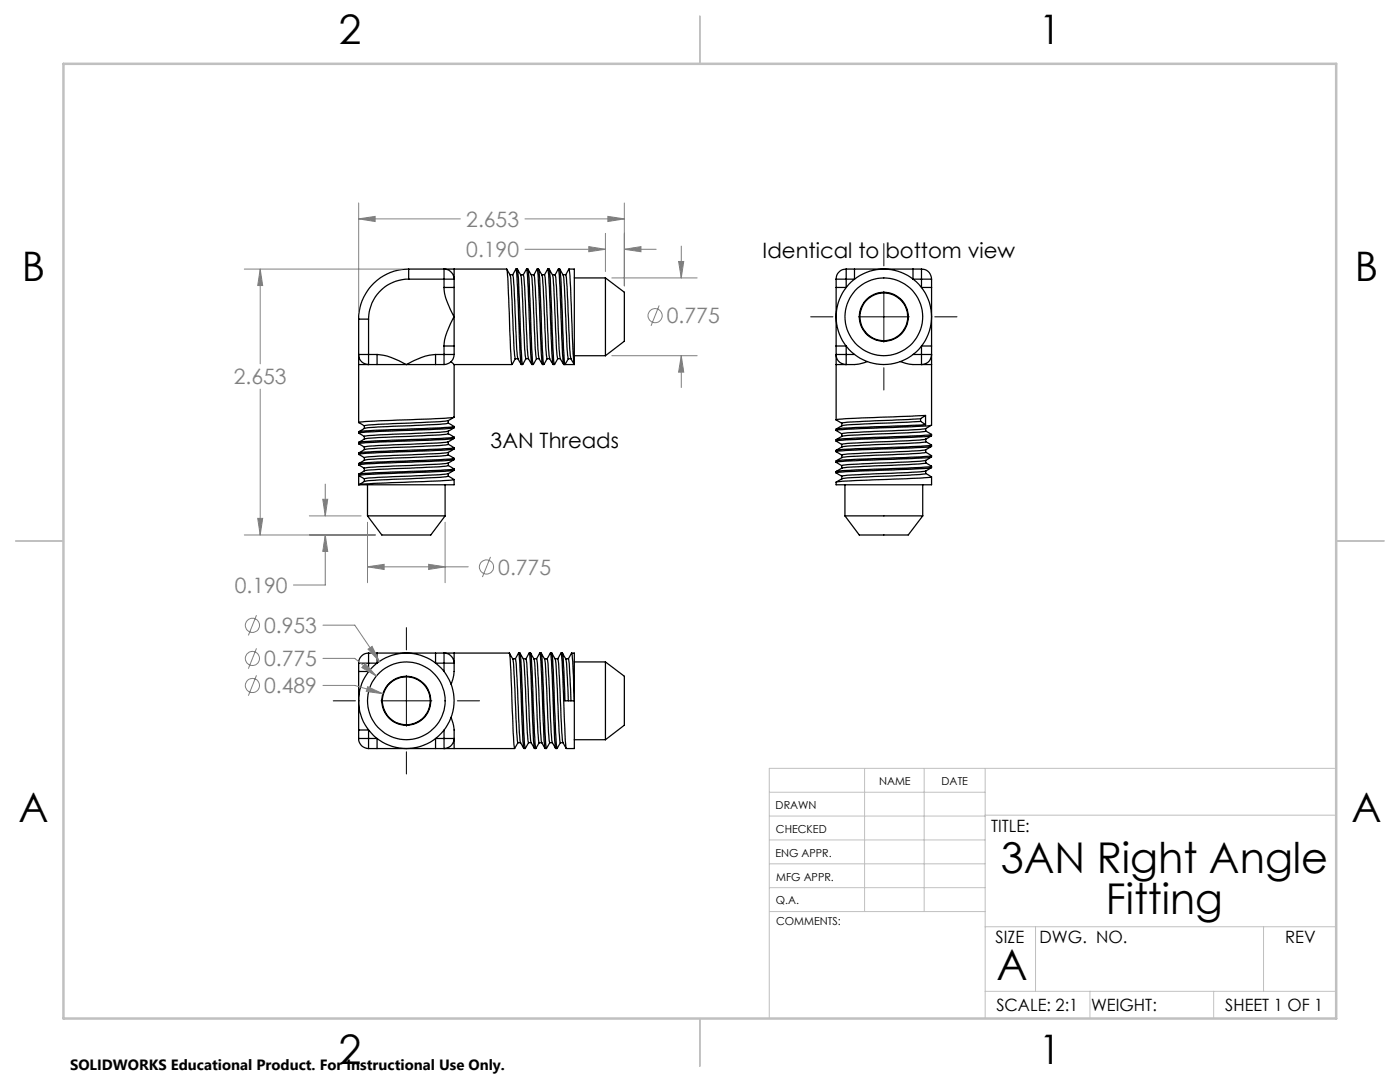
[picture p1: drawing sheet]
<svg xmlns="http://www.w3.org/2000/svg" width="279mm" height="216mm" viewBox="0 0 279 216" stroke-linecap="round" stroke-linejoin="round" font-family="sans-serif">
<g fill="none" stroke="#000" stroke-width=".25">
<path d="M81.6 53.7a10 10 0 0 0-10 10M81.6 53.7v2M81.6 55.7a8 8 0 0 0-8 8M81.6 53.7h7M81.6 55.7h7M88.6 55.7h2M88.6 57.4h2M88.6 57.4a11.9 11.9 0 0 0 2 5.8M88.6 53.7a2.02 2.02 0 0 1 2 2M88.6 53.7v2M88.6 53.7h2M88.6 55.7v1.7"/>
<path d="M90.6 53.7h10.5l.3 1.9 .5 14 .3 3.1 .6-1.1M90.6 57.4v5.8M90.6 53.7v2M90.6 55.7v1.7M101.1 53.7l.7 1.2 .1 .5 .7 14.2 .2 2M101.8 54.8h.5M102.3 54.9l.3 2.3 .5 12.4 .2 1.9M102.9 53.7l-.6 1.2M103.3 53.7l.6 1.2 .1 .5 .7 14.2 .3 2M103.9 54.8h.5M104.4 54.9l.3 2.3 .5 12.4 .2 1.9M105.1 53.7l-.7 1.2"/>
<path d="M105.1 53.7h.3l.2 1.9 .5 14 .3 3.1 .7-1.1M105.1 53.7l.3 3.7 .5 13.1 .1 1.9 .2 .3h.2M105.4 53.7l.6 1.2M106 54.8h.5M106 54.9l.3 2.3 .5 12.4 .3 2M106.5 54.9l.3 2.3 .6 12.4 .2 1.9M107.2 53.7l-.7 1.2M107.5 53.7l.2 1.9 .5 14 .3 3.1 .7-1.1M107.5 53.7h-.3l.3 3.7 .5 13.1 .2 1.9 .1 .3h.2M107.5 53.7l.7 1.2 .1 .5 .6 14.2 .3 2M108.1 54.8h.6M108.7 54.9l.2 2.3 .6 12.4 .2 1.9"/>
<path d="M109.3 53.7l-.6 1.2M109.3 53.7h.3l.2 1.9 .5 14 .3 3.1 .7-1.1M109.3 53.7l.3 3.7 .5 13.1 .2 1.9 .1 .3h.2M109.6 53.7l.7 1.2M110.2 54.8h.6M110.3 54.9l.2 2.3 .6 12.4 .2 2M110.8 54.9l.3 2.3 .5 12.4 .2 1.9M111.4 53.7l-.6 1.2M111.7 53.7l.2 1.9 .6 14 .2 3.1 .7-1.1M111.7 53.7h-.3l.4 3.7 .6 15 .1 .3h2.1M111.7 53.7l.7 1.2 .1 .5 .7 14.2 .2 2M112.4 54.8h.5"/>
<path d="M112.9 54.9l.3 2.3 .5 12.4 .2 1.9M113.5 53.7l-.6 1.2M113.6 53.7h1v19l-.2-2.2-.5-13.1zM114.6 55.5h6.2M120.8 55.5l3.8 2.8v9.8l-3.8 2.9M120.8 55.5v15.5M166.9 57.4v11.6M166.9 55.7h2M166.9 55.7v1.7M168.9 55.7v1.7h-2M168.9 53.7v2M168.9 53.7a1.97 1.97 0 0 0-2 2"/>
<path d="M168.9 53.7h1.6M170.5 53.7h11.7M170.5 53.7v2h-1.6M182.2 53.7v2h1.7M182.2 53.7h1.7M183.9 55.7v1.7h2M183.9 53.7v2M183.9 53.7a1.97 1.97 0 0 1 2 2M183.9 55.7h2M185.9 57.4v11.6M185.9 55.7v1.7M71.6 72.7h2"/>
<path d="M71.6 70.7h2M71.6 70.7a1.97 1.97 0 0 0 2 2M71.6 63.7h2M71.6 70.7v2M71.6 63.7v7M71.6 72.7v11.6M73.6 70.7v2M73.6 72.7h1.6M73.6 70.7h1.6M73.6 63.7v7M75.2 72.7h5.9M75.2 70.7v2"/>
<path d="M75.2 70.7l.4 .1a14 14 0 0 1 5.5 1.9M81.1 72.7h5.8M86.9 70.7v2M86.9 70.7l-.3 .1a11.8 11.8 0 0 0-5.5 1.9M86.9 72.7h1.7M86.9 70.7h1.7M88.6 70.7h2M88.6 69h2M88.6 70.7v2M88.6 69v1.7M90 72.1l.6 .6M90.6 63.2v5.8"/>
<path d="M90.6 70.7a2.03 2.03 0 0 1-2 2M90.6 63.2a12.2 12.2 0 0 0-2 5.8M90.6 69v1.7M90.6 72.7v10.6M90.6 72.7h11.6M102.8 71.6h.6M103.3 71.5l.7 1.2M105 71.6l-.7 1.1-.3-3.1-.5-14-.2-1.9h-.3l.3 3.7 .5 13.1 .1 1.9 .1 .3h.3M105 71.6h.5M105.4 71.5l.7 1.2M107.1 71.6h.5M107.6 71.5l.6 1.2"/>
<path d="M109.2 71.6h.5M109.7 71.5l.6 1.2M111.3 71.6h.5M111.8 71.5l.7 1.2M113.4 71.6h.5M113.9 71.5l.7 1.2M114.6 71h6.2M166.9 69h2v1.7M166.9 72.7h2M166.9 70.7a1.97 1.97 0 0 0 2 2M166.9 70.7h2M166.9 70.7v2"/>
<path d="M166.9 69v1.7M166.9 72.7v11.1M168.9 70.7v2M168.9 70.7h1.6M173.1 72.1l-1.7 .5-2.5 .1M179.7 72.1a8.6 8.6 0 0 0 4.2 .6M182.2 70.7h1.7M183.9 72.7h2M183.9 70.7h2M183.9 70.7v2M185.9 69h-2v1.7M185.9 70.7a1.97 1.97 0 0 1-2 2"/>
<path d="M185.9 70.7v2M185.9 69v1.7M185.9 72.7v12.1M72.7 84.9v.6M72.7 95.5v.6M73.3 96.7v6.2M88.8 96.7v6.2M89.4 92.4l-1.6 .2-14.4 .7-.7 .1v.5M89.4 90.3l-1.6 .2-14.4 .7-.7 .1v.5M89.4 88.2l-1.6 .2-14.4 .6-.7 .2v.5M89.4 86l-1.6 .3-14.4 .6-.7 .2v.5M89.4 94.5l-1.6 .2-12.3 .5-2.8 .3"/>
<path d="M89.4 83.9l-1.6 .2-12.3 .6-2.8 .2M89.5 92.9l1.1 .7M89.5 90.8l1.1 .6M89.5 88.7l1.1 .6M89.5 86.5l1.1 .7M89.5 84.4l1.1 .7M89.5 92.9l-1.7 .2-13.8 .7a3.5 3.5 0 0 0-2.4 .8M89.5 90.8l-1.7 .2-13.8 .7a3.5 3.5 0 0 0-2.4 .8M89.5 88.7l-1.7 .2-13.8 .6a3.5 3.5 0 0 0-2.4 .8M89.5 86.5l-1.7 .3-13.8 .6a3.5 3.5 0 0 0-2.4 .8M89.5 84.4l-1.7 .3-13.8 .6a3.5 3.5 0 0 0-2.4 .8M89.5 95l-1.7 .2-13.8 .7a3.5 3.5 0 0 0-2.4 .8"/>
<path d="M89.5 95l1.1 .7M90.6 91.7l-1.1 .7v.5M90.6 89.6l-1.1 .7v.5M90.6 87.5l-1.1 .7v.5M90.6 85.4l-1.1 .6v.5M90.6 83.3l-1.1 .6v.5M90.6 89.6l-1.9 .2-15.7 .7-1.4 .2 1.1 .6M90.6 87.5l-1.9 .2-15.7 .6-1.4 .2 1.1 .7M90.6 85.4l-1.9 .2-15.7 .6-1.4 .2 1.1 .7M90.6 83.3l-1.9 .2-15.7 .6-1.4 .2 1.1 .7M90.6 91.7l-1.9 .2-15.7 .7-1.4 .2 1.1 .7M90.6 93.8l-1.1 .7v.5"/>
<path d="M90.6 95.7l-2.7 .3-13.2 .4-3.1 .3M90.6 93.6l-2.7 .2-13.2 .5-3.1 .3v2.1M90.6 91.4l-2.7 .3-15.5 .7-.8 .1v.3M90.6 89.3l-2.7 .3-15.5 .6-.8 .2v.3M90.6 87.2l-2.7 .3-15.5 .6-.8 .2v.2M90.6 85.1l-2.7 .3-15.5 .6-.8 .1v.3M90.6 93.8l-1.9 .3-15.7 .6-1.4 .2 1.1 .6M90.6 95.7v1h-19M90.6 85.1v.3M90.6 87.2v.3M90.6 89.3v.3M90.6 91.4v.3"/>
<path d="M90.6 93.6v.2M166.9 92.3l1.1 .6v.5M166.9 90.1l1.1 .7M166.9 88l1.1 .7M166.9 85.9l1.1 .7M166.9 83.8l1.1 .7M166.9 94.4l1.1 .6M168 90.8v.5M168 88.7v.5M168 86.5v.6M168 84.4v.5M168 95v.5"/>
<path d="M168.6 96.7v6.2M183.7 84.1l-14.6 .7-1.1 .1-1.1 .7v.3M183.7 83.5l-14.6 .7-1.1 .2M183.7 84.1l1 .6M183.7 83.5v.6M184.1 96.7v6.2M184.7 84.7l-14 .6-3.8 .3M184.7 82.9l-2.8 .1a175.9 175.9 0 0 0-15 .8M184.7 94l-3.5 .3-12.1 .5-1.1 .2M184.7 91.9l-3.5 .3-12.1 .5-1.1 .2M184.7 89.7l-3.5 .4-12.1 .5-1.1 .2M184.7 87.6l-3.5 .3-12.1 .6-1.1 .2"/>
<path d="M184.7 85.5l-3.5 .3-12.1 .6-1.1 .1M184.7 82.9l-1 .6M184.7 82.9v1.8M184.7 92.4l1.2 .6M184.7 90.2l1.2 .7M184.7 88.1l1.2 .7M184.7 86l1.2 .7M184.7 92.4l-3.5 .3-12.1 .5-1.1 .2-1.1 .7v.3M184.7 90.2l-3.5 .4-12.1 .5-1.1 .2-1.1 .7v.3M184.7 88.1l-3.5 .4-12.1 .5-1.1 .2-1.1 .7v.2M184.7 86l-3.5 .4-12.1 .5-1.1 .2-1.1 .6v.3M184.7 94.5l-1.1 .2-15.4 .8-1.3 .7v.5h19v-1.6"/>
<path d="M184.7 94.5l1.2 .6M185.9 91.2l-1.2 .7v.5M185.9 89.1l-1.2 .6v.5M185.9 87l-1.2 .6v.5M185.9 84.8l-1.2 .7v.5M185.9 93.3l-1.2 .7v.5M185.9 95.1a189.7 189.7 0 0 1-15.2 .8l-3.8 .3M185.9 93a189.7 189.7 0 0 1-15.2 .8l-3.8 .3M185.9 90.9a189.7 189.7 0 0 1-15.2 .8l-3.8 .3M185.9 88.8a189.7 189.7 0 0 1-15.2 .7l-3.8 .4M185.9 86.7a189.7 189.7 0 0 1-15.2 .7l-3.8 .3M185.9 93.3l-4 .3a175.9 175.9 0 0 0-15 .8"/>
<path d="M185.9 91.2l-4 .3a175.9 175.9 0 0 0-15 .8M185.9 89.1l-4 .3a175.9 175.9 0 0 0-15 .7M185.9 87l-4 .3a175.9 175.9 0 0 0-15 .7M185.9 84.8l-4 .4a175.9 175.9 0 0 0-15 .7M185.9 86.7v.3M185.9 88.8v.3M185.9 90.9v.3M185.9 93v.3M73.3 102.9l2.9 3.9h9.8l2.8-3.9M73.3 102.9h15.5M168.6 102.9l2.9 3.9h9.8l2.8-3.9M168.6 102.9h15.5"/>
<path d="M71.6 139.8v5.9M71.6 134v5.8M71.6 132.3h2M71.6 132.3v1.7M73.6 132.3v1.7h-2M73.6 130.3a1.97 1.97 0 0 0-2 2M73.6 130.3v2M73.6 130.3h1.6M75.2 130.3v2h-1.6M75.2 130.3h11.7M86.9 130.3v2h1.7M86.9 130.3h1.7"/>
<path d="M88.6 132.3h2M88.6 130.3v2M88.6 130.3a2.02 2.02 0 0 1 2 2M88.6 130.3h2M88.6 132.3v1.7M90.6 130.3h11.1l.3 3.4 .4 12.4 .3 3.3h-12.1M90.6 132.3a8.6 8.6 0 0 1-.6 4.3M90.6 130.3v2M101.7 130.3l.6 1.2M102.3 131.4h.5M102.3 131.5l.4 3.9 .4 10.8 .3 2M102.8 131.5a146.8 146.8 0 0 1 .8 13.8l.3 2.9"/>
<path d="M103.5 130.3l-.7 1.2M103.8 130.3l.7 1.2 .1 .8 .6 13.9 .3 2M104.4 131.4h.6M105 131.5a146.8 146.8 0 0 1 .7 13.8l.3 2.9M105.6 130.3l-.6 1.2M105.9 130.3l.7 1.2 .1 .8 .7 13.9 .2 2M106.5 131.4h.6M107.1 131.5a146.8 146.8 0 0 1 .7 13.8l.3 2.9M107.7 130.3l-.6 1.2M107.7 130.3l.2 1.7 .7 15.8 .2 1.5-.7-1.1M107.7 130.3h.3l.1 .2 .2 3.2 .5 12.4 .2 3.3h-.2M108 130.3l.7 1.2"/>
<path d="M108.7 131.4h.5M108.7 131.5l.3 3.9 .5 10.8 .2 2M109.2 131.5a146.8 146.8 0 0 1 .8 13.8l.2 2.9M109.8 130.3l-.6 1.2M110.1 130.3h-.2l.2 1.7 .6 15.8 .2 1.5-.7-1.1M110.1 130.3l.3 3.4 .5 12.4 .3 3.3h-.3M110.1 130.3l.7 1.2 .1 .8 .7 13.9 .2 2M110.8 131.4h.5M111.3 131.5a146.8 146.8 0 0 1 .8 13.8l.3 2.9M111.9 130.3l-.6 1.2M112 130.3l.2 1.7 .6 15.8 .2 1.5-.6-1.1M112 130.3h.3l.1 1 .3 8.5h1.9"/>
<path d="M112.3 130.3l.6 1.2M112.9 131.4h.5M112.9 131.5l.5 8.3M113.4 131.5l.2 .8 .3 7.5M114.1 130.3l-.7 1.2M114.1 130.3h.5v9.5l-.3-7.8zM114.6 139.8v9.6h-1.6M114.6 132.1h6.2M120.8 132.1v15.5M120.8 132.1l3.8 2.8v9.8l-3.8 2.9M71.6 145.7h2v1.7M71.6 147.4h2"/>
<path d="M71.6 147.4a1.97 1.97 0 0 0 2 2M71.6 145.7v1.7M73.6 147.4h1.6v2M73.6 147.4v2M73.6 149.4h1.6M75.2 149.4h11.7M86.9 149.4h1.7M88.6 147.4h-1.7v2M88.6 147.4h2M88.6 147.4v2M88.6 149.4h2M88.6 145.7v1.7"/>
<path d="M90 143.1l.5 1.7 .1 2.6M90.6 147.4v2M90.6 147.4a2.03 2.03 0 0 1-2 2M103.4 148.2l-.7 1.1M103.4 148.2h.5M103.9 148.2l.6 1.1-.1-1.5-.7-15.8-.2-1.7h.3v.2l.3 3.2 .4 12.4 .3 3.3h-.2M105.5 148.2l-.7 1.1M105.5 148.2h.5M106 148.2l.6 1.1-.1-1.5-.7-15.8-.2-1.7h.3v.2l.3 3.2 .4 12.4 .3 3.3h-.2M107.6 148.2l-.6 1.1M107.6 148.2h.5M109.7 148.2l-.6 1.1"/>
<path d="M109.7 148.2h.5M111.8 148.2l-.6 1.1M111.8 148.2h.6M114.6 147.6h6.2"/>
<circle cx="176.4" cy="63.2" r="4.8"/>
<circle cx="176.4" cy="63.2" r="7.7"/>
<circle cx="176.4" cy="63.2" r="4.9"/>
<circle cx="176.4" cy="63.2" r="9.5"/>
<circle cx="81.1" cy="139.8" r="7.7"/>
<circle cx="81.1" cy="139.8" r="4.9"/>
<circle cx="81.1" cy="139.8" r="4.8"/>
<circle cx="81.1" cy="139.8" r="9.5"/>
</g>
<g fill="none" stroke="#808080" stroke-width=".2">
<path d="M48.8 53.7h31.5M51.9 53.7l.5 3.3h-1zM51.9 53.7v18.9M71.6 43.7l3.3-.5v1zM71.6 40.5v21.9M71.6 43.7h20.3M104.8 49.7h16M104.8 43.7h19.8M117.5 49.2l3.3 .5-3.3 .5zM120.8 46.6v7.6M121.3 43.2l3.3 .5-3.3 .5zM122.1 55.5h17"/>
<path d="M124.6 49.7l3.3-.5v1zM124.6 40.5v16.5M124.6 49.7h6.4M135.4 52.2h1.1l-.5 3.3zM136 49.1v6.4M51.9 77.6v29.2M122.1 71h17M131.6 61l-1.7 4M136 71l.5 3.3h-1.1zM136 71v6.3M64.4 99.6h1l-.5 3.3zM64.9 96.6v6.3"/>
<path d="M48.8 106.8h26.1M51.4 103.4h1l-.5 3.4zM61.7 102.9h10.4M64.9 106.8l.5 3.2h-1zM64.9 106.8v9.9h-6.3M73.3 113.1l3.4-.5v1zM73.3 104.2v12.1M73.3 113.1h20.2M85.5 112.6l3.3 .5-3.3 .5zM88.8 104.2v12.1M97.9 111.1l-1.6 4M51.2 134.8l-1.6 4"/>
<path d="M51.2 129.4l-1.6 4M51.2 122.8l-1.6 4M64.5 136.8h6.3l5.6 1.6M64.5 131.4h6.3l4.3 3.5M64.5 124.7h6.3l4.9 7.3M72.9 132.4l2.2 2.5-2.9-1.7zM73.4 137l3 1.4-3.3-.4zM73.4 129.5l.9-.5 1.4 3z"/>
<circle cx="130.7" cy="63" r="1.41"/>
<circle cx="97.1" cy="113.2" r="1.41"/>
<circle cx="50.4" cy="136.8" r="1.41"/>
<circle cx="50.4" cy="131.4" r="1.41"/>
<circle cx="50.4" cy="124.8" r="1.41"/>
</g>
<path d="M176.4 48.6v4.5M176.4 58.1v10.2M161.8 63.2h4.4M171.3 63.2h10.2M176.4 73.4v4.4M186.5 63.2h4.5M66.5 139.8h4.4M76 139.8h10.2M81.1 125.2v4.5M81.1 134.8v10.1M91.3 139.8h4.4M81.1 150v4.4" fill="none" stroke="#000" stroke-width=".2"/>
<g fill="none" stroke="#c0c0c0" stroke-width=".2">
<path d="M153.5 158.1h43.1M172.5 153.3v28.6M184.4 153.3v28.6M196.6 153.3v49.9M266.7 153.3h-113.2v49.9M153.5 167.6h43.1M153.5 162.8h43.1M153.5 172.4h43.1M153.5 177.1h43.1M196.6 162.7h70.1M153.6 181.9h43M196.6 197.8h70.1"/>
<path d="M196.6 184.9h70.1M206.7 184.9v12.9M217.5 197.8v5.4M242.2 197.8v5.4M252.2 184.9v12.9"/>
</g>
<path d="M139.7 3.2v9.5M3.1 107.9h9.6M266.7 107.9h9.5M139.7 203.2v9.6" fill="none" stroke="#c0c0c0" stroke-width=".25"/>
<path d="M12.7 12.7h254v190.5h-254z" fill="none" stroke="#c0c0c0" stroke-width=".5"/>
<path d="M124.6 49.7l3.3-.5v1zM117.5 49.2l3.3 .5-3.3 .5zM121.3 43.2l3.3 .5-3.3 .5zM71.6 43.7l3.3-.5v1zM64.4 99.6h1l-.5 3.3zM64.9 106.8l.5 3.2h-1zM135.4 52.2h1.1l-.5 3.3zM136 71l.5 3.3h-1.1zM51.4 103.4h1l-.5 3.4zM51.9 53.7l.5 3.3h-1zM85.5 112.6l3.3 .5-3.3 .5zM73.3 113.1l3.4-.5v1zM73.4 137l-.3 1 3.3 .4zM72.9 132.4l-.7 .8 2.9 1.7zM73.4 129.5l2.3 2.5-1.4-3z" fill="#808080"/>
<g font-size="8.5">
<text x="199.7" y="174.2">3AN Right Angle</text>
<text x="220.7" y="182.3">Fitting</text>
<text x="198.9" y="195.5">A</text>
</g>
<g font-size="8.1">
<text x="67.6" y="8.9">2</text>
<text x="207.3" y="8.9">1</text>
<text x="4.4" y="56.2">B</text>
<text x="270.4" y="56.2">B</text>
<text x="3.7" y="164.1">A</text>
<text x="269.7" y="164.1">A</text>
<text x="67.6" y="212.4">2</text>
<text x="207.3" y="212.4">1</text>
</g>
<g font-size="4.2" fill="#808080">
<text x="93.1" y="45.3">2.653</text>
<text x="93.1" y="51.3">0.190</text>
<text x="133.1" y="64.5">0.775</text>
<text x="46.7" y="76.7">2.653</text>
<text x="46.8" y="118.3">0.190</text>
<text x="99.4" y="114.7">0.775</text>
<text x="52.7" y="126.3">0.953</text>
<text x="52.7" y="132.9">0.775</text>
<text x="52.7" y="138.3">0.489</text>
</g>
<g font-size="4.2">
<text x="152.2" y="51.4">Identical to bottom view</text>
<text x="97.9" y="89.3">3AN Threads</text>
</g>
<g font-size="3.4">
<text x="197.8" y="166">TITLE:</text>
<text x="198.7" y="188.1">SIZE</text>
<text x="207.5" y="188.1">DWG. NO.</text>
<text x="256.5" y="188.2">REV</text>
<text x="198.8" y="201.7">SCALE: 2:1</text>
<text x="217.7" y="201.8">WEIGHT:</text>
<text x="244.5" y="201.7">SHEET 1 OF 1</text>
</g>
<text font-size="3" x="14" y="213.5">SOLIDWORKS Educational Product. For Instructional Use Only.</text>
<g font-size="2.2">
<text x="154.8" y="161.4">DRAWN</text>
<text x="175.4" y="156.6">NAME</text>
<text x="187.9" y="156.7">DATE</text>
<text x="154.9" y="166.3">CHECKED</text>
<text x="154.8" y="170.9">ENG APPR.</text>
<text x="154.9" y="175.7">MFG APPR.</text>
<text x="154.9" y="180.4">Q.A.</text>
<text x="154.9" y="184.6">COMMENTS:</text>
</g>
</svg>
